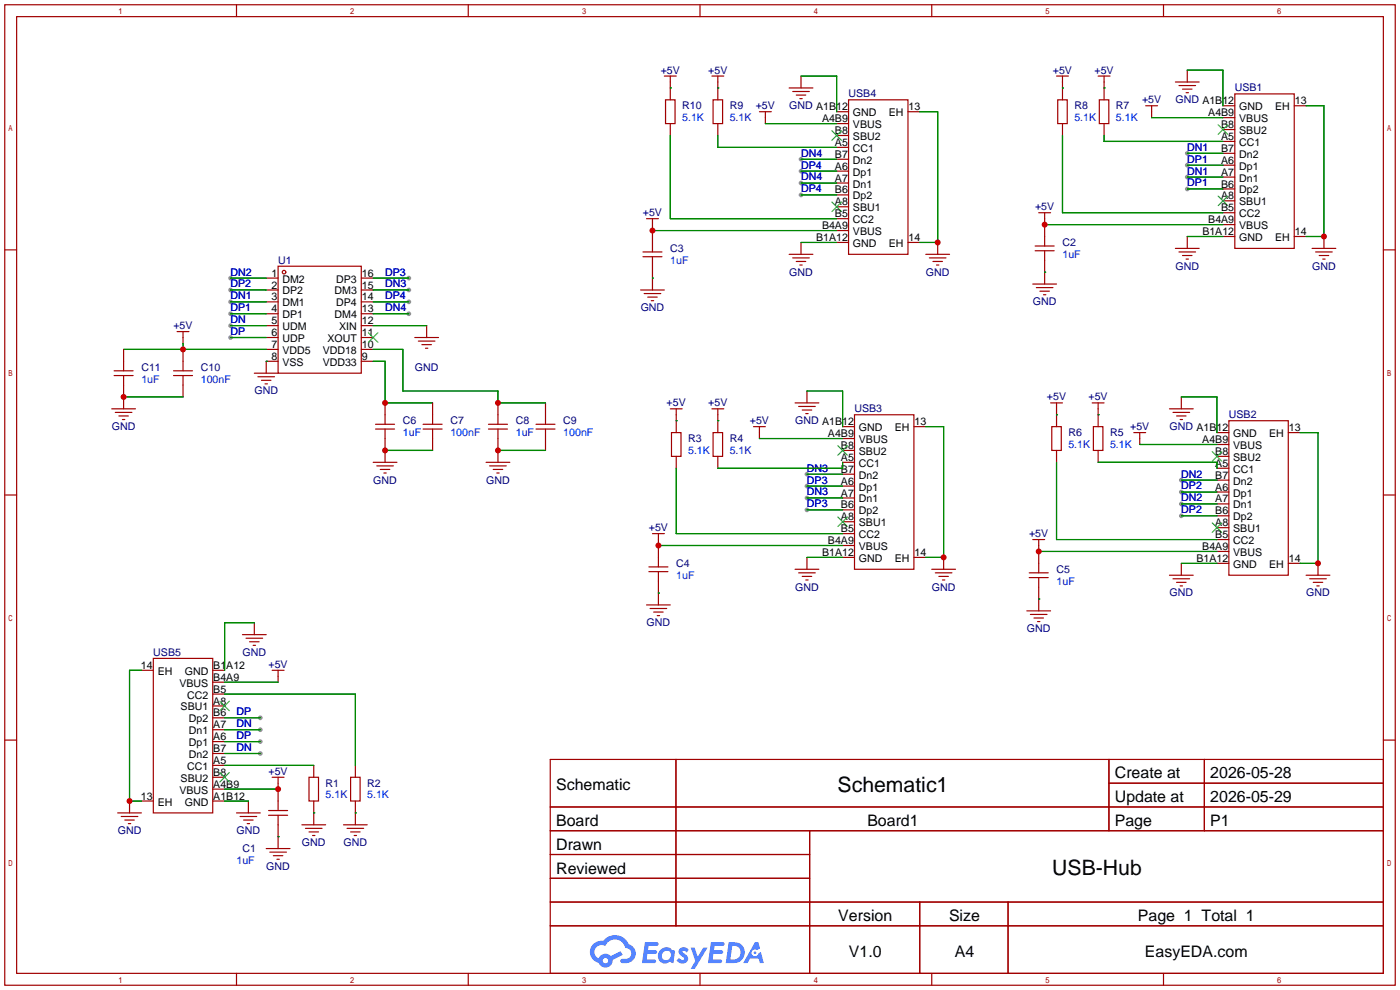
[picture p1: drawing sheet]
<svg xmlns="http://www.w3.org/2000/svg" width="299mm" height="212mm" viewBox="0 0 299 212" stroke-linecap="round" stroke-linejoin="round" font-family="sans-serif">
<g fill="#999">
<circle cx="55.6" cy="153.4" r=".51"/>
<circle cx="55.6" cy="158.5" r=".51"/>
<circle cx="55.6" cy="156" r=".51"/>
<circle cx="55.6" cy="161" r=".51"/>
<circle cx="49.3" cy="69.6" r=".51"/>
<circle cx="49.3" cy="72.1" r=".51"/>
<circle cx="49.3" cy="67.1" r=".51"/>
<circle cx="49.3" cy="64.5" r=".51"/>
<circle cx="49.3" cy="62" r=".51"/>
<circle cx="49.3" cy="59.4" r=".51"/>
<circle cx="87.4" cy="59.4" r=".51"/>
<circle cx="87.4" cy="62" r=".51"/>
<circle cx="87.4" cy="64.5" r=".51"/>
<circle cx="87.4" cy="67.1" r=".51"/>
<circle cx="171.2" cy="39.1" r=".51"/>
<circle cx="171.2" cy="36.6" r=".51"/>
<circle cx="171.2" cy="34" r=".51"/>
<circle cx="171.2" cy="41.7" r=".51"/>
<circle cx="172.5" cy="106.4" r=".51"/>
<circle cx="172.5" cy="101.3" r=".51"/>
<circle cx="172.5" cy="103.9" r=".51"/>
<circle cx="172.5" cy="109" r=".51"/>
<circle cx="252.5" cy="107.7" r=".51"/>
<circle cx="252.5" cy="102.6" r=".51"/>
<circle cx="252.5" cy="105.2" r=".51"/>
<circle cx="252.5" cy="110.2" r=".51"/>
<circle cx="253.7" cy="32.8" r=".51"/>
<circle cx="253.7" cy="37.8" r=".51"/>
<circle cx="253.7" cy="35.3" r=".51"/>
<circle cx="253.7" cy="40.4" r=".51"/>
</g>
<g fill="none" stroke="#a10000" stroke-width=".25">
<path d="M1 1h297.2v209.6h-297.2zM3.6 3.6h292.1v204.4h-292.1zM50.5 1v2.6M100.1 1v2.6M149.6 1v2.6M199.1 1v2.6M248.7 1v2.6M1 53.4h2.6M295.7 53.4h2.5M1 105.8h2.6M295.7 105.8h2.5M1 158.2h2.6"/>
<path d="M295.7 158.2h2.5M117.6 162.3h178.1v45.7h-178.1zM117.6 172.5h178.1M117.6 177.5h178.1M144.5 162.3v35.6M173 177.5v30.5M237 162.3v15.2M237 167.4h58.7M257.4 162.3v15.2M117.6 182.6h55.4M117.6 192.8h178.1M117.6 187.7h55.4"/>
<path d="M117.6 197.9h178.1M196.6 192.8v15.2M215.4 192.8v15.2M50.5 208v2.6M100.1 208v2.6M149.6 208v2.6M199.1 208v2.6M248.7 208v2.6"/>
</g>
<g fill="#5487ff">
<path d="M145.3 202.7a1.3 1.3 0 0 1 1.9 .3l-.4 .6a.54 .54 0 0 0-.9-.2l.1 .2a1.34 1.34 0 0 1 .9 1.8 1.47 1.47 0 0 1-2.3-.1l.5-.6 .8 .5a.31 .31 0 0 0 .4-.3 .31 .31 0 0 0-.3-.4 1.12 1.12 0 0 1-.7-1.8z"/>
<path d="M147.6 202.5h.9l.6 2 1.2-2h.9l-2.7 4.6h-.9l1-1.7z"/>
<path d="M137.8 201.4h1.7a1.31 1.31 0 0 1 1.2 .2 .4 .4 0 0 1-.3 .5l-1.8 .1-.1 .9h1.6a.4 .4 0 0 1 .4 .4 .4 .4 0 0 1-.5 .4h-1.6l-.2 1.2h1.4a.46 .46 0 0 1 .5 0 .46 .46 0 0 1 .1 .5l-.4 .2h-2.6z"/>
<path d="M151.9 201.4h1.7a1.32 1.32 0 0 1 1.2 .2 .39 .39 0 0 1-.3 .5l-1.8 .1-.1 .9h1.6a.4 .4 0 0 1 .4 .4 .4 .4 0 0 1-.4 .4h-1.7l-.2 1.2h1.4a.46 .46 0 0 1 .5 0 .46 .46 0 0 1 .1 .5l-.4 .2h-2.6z"/>
<path d="M161.3 201.4h.8l.3 1.3-.6 .4a.75 .75 0 0 0-1.1 .3 .75 .75 0 0 0 .5 1 .75 .75 0 0 0 .9-.7l.5-.2 .6 2.3h-.8l-.3-.9h-1.8l-.5 .9h-1z"/>
<path d="M155.7 201.4l-.6 4.4h1.5a2.27 2.27 0 0 0 2.6-2.2 2.27 2.27 0 0 0-2.7-2.2zM156.5 202.1a1.5 1.5 0 0 1 1.8 1.6 1.5 1.5 0 0 1-1.9 1.4h-.3z"/>
<path d="M141.2 203a1.6 1.6 0 0 0-.3 2.3 1.6 1.6 0 0 0 2.3 .2l.7 .3 .3-2.4-.1-.3-.5-.1a1.58 1.58 0 0 0-2.4 0zM141.8 203.5a.98 .98 0 0 1 1.6 .4 .98 .98 0 0 1-1.1 1.3 .94 .94 0 0 1-.9-.7 .94 .94 0 0 1 .4-1z"/>
<path d="M126.8 201.8a2.37 2.37 0 0 0 1.1 4 1.54 1.54 0 0 0 1.8 1 1.54 1.54 0 0 0 1.2-1.6l2.2-1.1-.5-.8-2 1a1.57 1.57 0 0 0-2.7 .5 1.5 1.5 0 0 1-.7-2.1 1.5 1.5 0 0 1 2.2-.5 2.23 2.23 0 0 1 2.3-1.4 2.23 2.23 0 0 1 2 1.8 1.16 1.16 0 0 1 1.2 1.1 1.16 1.16 0 0 1-1.1 1.2h-.7a.47 .47 0 0 0-.5 .4 .47 .47 0 0 0 .4 .5 2.17 2.17 0 0 0 2.5-.9 2.17 2.17 0 0 0-.3-2.7l-.8-.4a3.2 3.2 0 0 0-5.5-.7l-1.1 .1zM128.8 205.3a.6 .6 0 0 1 1.2 0 .6 .6 0 0 1-1.2 0z"/>
<circle cx="161.4" cy="203.6" r=".28"/>
</g>
<g fill="none" stroke="#a10000" stroke-width=".25">
<path d="M142 16.3h2.5M143.3 16.3v5M152.1 16.3h2.6M153.4 16.3v5M168.7 18.8h5M169.4 19.6h3.6M171.2 16.3v2.5M225.8 16.3h2.5M227.1 16.3v5M234.7 16.3h2.5M236 16.3v5M251.2 17.5h5.1"/>
<path d="M252 18.3h3.5M252.7 19.1h2.1M253.5 19.8h.5M253.7 15v2.5M142.2 21.3h2.1v5.1h-2.1zM143.3 26.4v2.6M152.4 21.3h2v5.1h-2zM153.4 26.4v2.6M162.3 23.9h2.5M163.6 23.9v2.5M170.2 20.3h2M170.9 21.1h.5"/>
<path d="M178.8 23.9h2.6M178.8 26.4h2.6M178.8 29h2.6M178.8 31.5h2.6M178.8 34h2.6M178.8 36.6h2.6M178.8 39.1h2.6M181.4 21.3h12.7v33.1h-12.7zM194.1 23.9h2.5M226.1 21.3h2v5.1h-2zM227.1 26.4v2.6M234.9 21.3h2.1v5.1h-2.1z"/>
<path d="M236 26.4v2.6M244.9 22.6h2.5M246.1 22.6v2.5M261.4 22.6h2.5M261.4 25.1h2.5M261.4 27.7h2.5M261.4 30.2h2.5M261.4 32.8h2.5M261.4 35.3h2.5M261.4 37.8h2.5M263.9 20.1h12.7v33h-12.7zM276.6 22.6h2.5"/>
<path d="M56.9 59.4h2.5M59.4 56.9h17.8v22.9h-17.8zM77.2 59.4h2.6M137.4 53.8h4.1M137.4 54.9h4.1M138.2 46.7h2.5M139.4 46.7v7.1M139.4 54.9v7.1M168.7 54.4h5M169.4 55.1h3.6M170.2 55.9h2M170.9 56.6h.5"/>
<path d="M171.2 51.8v2.6M178.8 41.7h2.6M178.8 44.2h2.6M178.8 46.7h2.6M178.8 49.3h2.6M178.8 51.8h2.6M194.1 51.8h2.5M197.9 54.4h5M198.6 55.1h3.6M199.4 55.9h2M200.2 56.6h.5M200.4 51.8v2.6"/>
<path d="M221.2 52.6h4.1M221.2 53.6h4.1M222 45.5h2.5M223.3 45.5v7.1M223.3 53.6v7.1M251.2 53.1h5.1M252 53.8h3.5M252.7 54.6h2.1M253.5 55.4h.5M253.7 50.5v2.6M261.4 40.4h2.5M261.4 42.9h2.5"/>
<path d="M261.4 45.5h2.5M261.4 48h2.5M261.4 50.5h2.5M276.6 50.5h2.5M280.4 53.1h5.1M281.2 53.8h3.5M281.9 54.6h2.1M282.7 55.4h.5M283 50.5v2.6M24.4 79.2h4M26.4 74.7v4.5M37.1 79.2h4"/>
<path d="M37.8 70.9h2.6M39.1 70.9v2.5M39.1 74.7v4.5M54.4 79.8h5M56.9 62h2.5M56.9 64.5h2.5M56.9 67.1h2.5M56.9 69.6h2.5M56.9 72.1h2.5M56.9 74.7h2.5M59.4 77.2h-2.5v2.6M77.2 62h2.6"/>
<path d="M77.2 64.5h2.6M77.2 67.1h2.6M77.2 69.6h2.6M77.2 72.1h2.6M77.2 74.7h2.6M77.2 77.2h2.6M88.6 72.1h5.1M89.4 72.9h3.6M90.2 73.7h2M90.9 74.4h.5M91.2 69.6v2.5M136.9 62h5.1"/>
<path d="M137.7 62.7h3.5M138.4 63.5h2.1M139.2 64.3h.5M220.7 60.7h5.1M221.5 61.5h3.5M222.2 62.2h2.1M223 63h.5M23.9 87.4h5.1M24.4 80.3h4M24.6 88.1h3.6M25.4 88.9h2M26.2 89.7h.5"/>
<path d="M26.4 80.3v7.1M37.1 80.3h4M39.1 80.3v4.5M55.1 80.5h3.6M55.9 81.3h2M56.6 82h.5M79.8 98.8h5M80.3 90.7h4M80.3 91.7h4M80.5 99.6h3.6M82.3 86.1v4.6M82.3 91.7v7.1"/>
<path d="M90.4 90.7h4.1M90.4 91.7h4.1M92.5 86.1v4.6M92.5 91.7v4.6M103.9 98.8h5.1M104.4 90.7h4.1M104.4 91.7h4.1M104.6 99.6h3.6M106.4 86.1v4.6M106.4 91.7v7.1M114.6 90.7h4M114.6 91.7h4"/>
<path d="M116.6 86.1v4.6M116.6 91.7v4.6M143.3 87.4h2.5M143.5 92.5h2v5h-2zM144.5 87.4v5.1M144.5 97.5v2.6M152.1 87.4h2.6M152.4 92.5h2v5h-2zM153.4 87.4v5.1M153.4 97.5v2.6M161 91.2h2.6M162.3 91.2v2.5"/>
<path d="M169.9 86.1h5.1M170.7 86.9h3.5M171.4 87.6h2.1M172.2 88.4h.5M172.5 83.6v2.5M180.1 91.2h2.5M180.1 93.7h2.5M180.1 96.3h2.5M180.1 98.8h2.5M182.6 88.6h12.7v33.1h-12.7zM195.3 91.2h2.6M224.5 86.1h2.6"/>
<path d="M224.8 91.2h2v5.1h-2zM225.8 86.1v5.1M225.8 96.3v2.5M233.4 86.1h2.6M233.7 91.2h2v5.1h-2zM234.7 86.1v5.1M234.7 96.3v2.5M242.3 92.5h2.6M243.6 92.5v2.5M249.9 87.4h5.1M250.7 88.1h3.6M251.5 88.9h2"/>
<path d="M252.2 89.7h.5M252.5 84.8v2.6M260.1 92.5h2.5M260.1 95h2.5M260.1 97.5h2.5M262.6 89.9h12.7v33h-12.7zM275.3 92.5h2.6M81.3 100.3h2M82 101.1h.5M105.4 100.3h2M106.2 101.1h.5M139.4 114h2.6"/>
<path d="M140.7 114v7.2M172.5 119.1v2.6M180.1 101.3h2.5M180.1 103.9h2.5M180.1 106.4h2.5M180.1 109h2.5M180.1 111.5h2.5M180.1 114h2.5M180.1 116.6h2.5M180.1 119.1h2.5M195.3 119.1h2.6M201.7 119.1v2.6"/>
<path d="M220.7 115.3h2.6M222 115.3v7.1M260.1 100.1h2.5M260.1 102.6h2.5M260.1 105.2h2.5M260.1 107.7h2.5M260.1 110.2h2.5M260.1 112.8h2.5M260.1 115.3h2.5M260.1 117.9h2.5M51.8 135.6h5.1M52.6 136.4h3.5"/>
<path d="M53.3 137.2h2.1M54.1 137.9h.5M54.4 133.1v2.5M138.2 129.3h5.1M138.7 121.2h4M138.7 122.2h4M138.9 130h3.6M139.7 130.8h2M140.5 131.6h.5M140.7 122.2v7.1M169.9 121.7h5.1M170.7 122.4h3.5"/>
<path d="M171.4 123.2h2.1M172.2 124h.5M199.1 121.7h5.1M199.9 122.4h3.6M200.7 123.2h2M201.4 124h.5M219.5 130.6h5M220 122.4h4M220 123.4h4M220.2 131.3h3.6M221 132.1h2M221.7 132.8h.5"/>
<path d="M222 123.4v7.2M249.9 122.9h5.1M250.7 123.7h3.6M251.5 124.5h2M252.2 125.2h.5M252.5 120.4v2.5M260.1 120.4h2.5M275.3 120.4h2.6M279.1 122.9h5.1M279.9 123.7h3.6M280.7 124.5h2M281.4 125.2h.5"/>
<path d="M281.7 120.4v2.5M30.2 143.3h2.6M32.8 140.7h12.7v33h-12.7zM45.5 158.5h2.5M45.5 156h2.5M45.5 153.4h2.5M45.5 150.9h2.5M45.5 148.3h2.5M45.5 145.8h2.5M45.5 143.3h2.5M58.2 143.3h2.5M59.4 143.3v2.5"/>
<path d="M25.1 173.7h5.1M25.9 174.5h3.6M26.7 175.3h2M27.4 176h.5M27.7 171.2v2.5M30.2 171.2h2.6M45.5 171.2h2.5M45.5 168.7h2.5M45.5 166.1h2.5M45.5 163.6h2.5M45.5 161h2.5M50.5 173.7h5.1"/>
<path d="M51.3 174.5h3.6M52.1 175.3h2M52.8 176h.5M53.1 171.2v2.5M57.4 173.2h4.1M57.4 174.2h4.1M58.2 166.1h2.5M59.4 166.1v7.1M59.4 174.2v7.2M64.5 176.3h5.1M65.3 177h3.5M66 166.1h2.1v5.1h-2.1z"/>
<path d="M66 177.8h2.1M66.8 178.6h.5M67.1 163.6v2.5M67.1 171.2v5.1M73.4 176.3h5.1M74.2 177h3.5M74.9 166.1h2.1v5.1h-2.1zM74.9 177.8h2.1M75.7 178.6h.5M75.9 163.6v2.5M75.9 171.2v5.1M56.9 181.4h5.1"/>
<path d="M57.7 182.1h3.5M58.4 182.9h2.1M59.2 183.6h.5"/>
<circle cx="60.7" cy="58.2" r=".38"/>
</g>
<g fill="none" stroke="#3c3" stroke-width=".25">
<path d="M177.8 27.9l2 2.1M179.8 27.9l-2 2.1M260.3 26.7l2.1 2M262.4 26.7l-2.1 2M177.8 43.2l2 2M179.8 43.2l-2 2M260.3 41.9l2.1 2M262.4 41.9l-2.1 2M78.7 71.1l2.1 2.1M80.8 71.1l-2.1 2.1M179.1 95.2l2 2.1M181.1 95.2l-2 2.1"/>
<path d="M259.1 96.5l2 2.1M261.1 96.5l-2 2.1M179.1 110.5l2 2M181.1 110.5l-2 2M259.1 111.8l2 2M261.1 111.8l-2 2M47 149.9l2 2M49 149.9l-2 2M47 165.1l2 2M49 165.1l-2 2"/>
</g>
<g fill="none" stroke="#008700" stroke-width=".25">
<path d="M143.3 18.8h.1M153.4 18.8h.1M171.2 16.3h7.6v7.6M227.1 18.8h.1M236 18.8h.1M253.7 15h7.7v7.6M143.3 29v17.7h35.5M153.4 29v2.5h25.4M163.6 26.4h15.2M171.2 39.1h7.6M171.2 36.6h7.6M171.2 34h7.6"/>
<path d="M196.6 23.9h3.8v27.9h-3.8M227.1 29v16.5h34.3M236 29v1.2h25.4M246.1 25.1h15.3M253.7 32.8h7.7M253.7 37.8h7.7M253.7 35.3h7.7M279.1 22.6h3.9v27.9h-3.9M49.3 59.4h7.6M79.8 59.4h7.6M139.4 59.4h.1M139.4 49.3h39.4"/>
<path d="M171.2 41.7h7.6M171.2 51.8h7.6M223.3 58.2h.1M223.3 48h38.1M253.7 40.4h7.7M253.7 50.5h7.7M26.4 74.7h30.5M39.1 73.4v1.3M49.3 69.6h7.6M49.3 72.1h7.6M49.3 67.1h7.6M49.3 64.5h7.6"/>
<path d="M49.3 62h7.6M56.9 77.2h.1M79.8 69.6h11.4M79.8 67.1h7.6M79.8 64.5h7.6M79.8 62h7.6M79.8 74.7h6.3v8.9h20.3v2.5h10.2M79.8 77.2h2.5v8.9h10.2M26.4 84.8h12.7M82.3 96.3h10.2M106.4 96.3h10.2M144.5 89.9h.1"/>
<path d="M153.4 89.9h.1M162.3 93.7h17.8M172.5 83.6h7.6v7.6M180.1 98.8v1.3h-26.7M197.9 91.2h3.8v27.9h-3.8M225.8 88.6h.1M225.8 98.8v16.5h34.3M234.7 88.6h.1M234.7 98.8h25.4v1.3M243.6 95h16.5M252.5 84.8h7.6v7.7M277.9 92.5h3.8v27.9h-3.8"/>
<path d="M140.7 116.6h39.4M144.5 100.1v13.9h35.6M172.5 106.4h7.6M172.5 101.3h7.6M172.5 103.9h7.6M172.5 109h7.6M172.5 119.1h7.6M222 117.9h38.1M252.5 107.7h7.6M252.5 102.6h7.6M252.5 105.2h7.6M252.5 110.2h7.6"/>
<path d="M54.4 133.1h-6.4v10.2M140.7 126.7h.1M222 128h.1M252.5 120.4h7.6M30.2 143.3h-2.5v27.9h2.5M48 145.8h11.4M48 148.3h27.9v15.3M48 153.4h7.6M48 158.5h7.6M48 156h7.6M48 168.7h11.4M48 171.2h5.1"/>
<path d="M48 163.6h19.1M48 161h7.6M59.4 178.8h.1M67.1 173.7h.1M75.9 173.7h.1"/>
</g>
<g fill="#c00">
<circle cx="59.4" cy="168.7" r=".63"/>
<circle cx="27.7" cy="171.2" r=".63"/>
<circle cx="200.4" cy="51.8" r=".63"/>
<circle cx="283" cy="50.5" r=".63"/>
<circle cx="201.7" cy="119.1" r=".63"/>
<circle cx="281.7" cy="120.4" r=".63"/>
<circle cx="139.4" cy="49.3" r=".63"/>
<circle cx="223.3" cy="48" r=".63"/>
<circle cx="140.7" cy="116.6" r=".63"/>
<circle cx="222" cy="117.9" r=".63"/>
<circle cx="82.3" cy="86.1" r=".63"/>
<circle cx="82.3" cy="96.3" r=".63"/>
<circle cx="106.4" cy="96.3" r=".63"/>
<circle cx="106.4" cy="86.1" r=".63"/>
<circle cx="39.1" cy="74.7" r=".63"/>
<circle cx="26.4" cy="84.8" r=".63"/>
</g>
<g font-size="4.5">
<text x="179" y="169.2">Schematic1</text>
<text x="224.9" y="187">USB-Hub</text>
</g>
<g font-size="3.4">
<text x="238.3" y="166.4">Create at</text>
<text x="258.7" y="166.4">2026-05-28</text>
<text x="118.9" y="168.9">Schematic</text>
<text x="238.3" y="171.4">Update at</text>
<text x="258.7" y="171.4">2026-05-29</text>
<text x="118.9" y="176.5">Board</text>
<text x="185.4" y="176.5">Board1</text>
<text x="238.3" y="176.5">Page</text>
<text x="258.7" y="176.5">P1</text>
<text x="118.9" y="181.6">Drawn</text>
<text x="118.9" y="186.7">Reviewed</text>
<text x="179.2" y="196.8">Version</text>
<text x="202.8" y="196.8">Size</text>
<text x="243.2" y="196.8">Page 1 Total 1</text>
<text x="181.4" y="204.5">V1.0</text>
<text x="204.1" y="204.5">A4</text>
<text x="244.7" y="204.5">EasyEDA.com</text>
</g>
<g font-size="2.3" fill="#000080">
<text x="141.2" y="15.7">+5V</text>
<text x="151.4" y="15.7">+5V</text>
<text x="225" y="15.7">+5V</text>
<text x="233.9" y="15.7">+5V</text>
<text x="145.8" y="23.3">R10</text>
<text x="156" y="23.3">R9</text>
<text x="161.5" y="23.3">+5V</text>
<text x="168.7" y="23.3">GND A1B12</text>
<text x="181.4" y="20.8">USB4</text>
<text x="229.6" y="23.3">R8</text>
<text x="238.5" y="23.3">R7</text>
<text x="244.1" y="22.1">+5V</text>
<text x="251.2" y="22.1">GND A1B12</text>
<text x="263.9" y="19.5">USB1</text>
<text x="137.4" y="46.2">+5V</text>
<text x="221.2" y="44.9">+5V</text>
<text x="143.3" y="53.8">C3</text>
<text x="227.1" y="52.5">C2</text>
<text x="59.4" y="56.4">U1</text>
<text x="168.7" y="58.9">GND</text>
<text x="197.9" y="58.9">GND</text>
<text x="251.2" y="57.6">GND</text>
<text x="280.4" y="57.6">GND</text>
<text x="220.7" y="65.2">GND</text>
<text x="37.1" y="70.3">+5V</text>
<text x="136.9" y="66.5">GND</text>
<text x="30.2" y="79.2">C11</text>
<text x="42.9" y="79.2">C10</text>
<text x="88.7" y="79.2">GND</text>
<text x="54.4" y="84.3">GND</text>
<text x="142.5" y="86.8">+5V</text>
<text x="151.4" y="86.8">+5V</text>
<text x="182.6" y="88.1">USB3</text>
<text x="223.8" y="85.6">+5V</text>
<text x="232.6" y="85.6">+5V</text>
<text x="262.6" y="89.4">USB2</text>
<text x="23.9" y="91.9">GND</text>
<text x="86.1" y="90.6">C6</text>
<text x="96.3" y="90.6">C7</text>
<text x="110.2" y="90.6">C8</text>
<text x="120.4" y="90.6">C9</text>
<text x="147.1" y="94.5">R3</text>
<text x="156" y="94.5">R4</text>
<text x="160.3" y="90.6">+5V</text>
<text x="169.9" y="90.6">GND A1B12</text>
<text x="228.3" y="93.2">R6</text>
<text x="237.2" y="93.2">R5</text>
<text x="241.5" y="91.9">+5V</text>
<text x="250" y="91.9">GND A1B12</text>
<text x="79.8" y="103.3">GND</text>
<text x="103.9" y="103.3">GND</text>
<text x="138.7" y="113.5">+5V</text>
<text x="219.9" y="114.8">+5V</text>
<text x="144.5" y="121.1">C4</text>
<text x="225.8" y="122.4">C5</text>
<text x="169.9" y="126.2">GND</text>
<text x="199.2" y="126.2">GND</text>
<text x="250" y="127.5">GND</text>
<text x="279.2" y="127.5">GND</text>
<text x="138.2" y="133.8">GND</text>
<text x="219.5" y="135.1">GND</text>
<text x="32.8" y="140.2">USB5</text>
<text x="51.8" y="140.2">GND</text>
<text x="57.4" y="142.7">+5V</text>
<text x="57.4" y="165.6">+5V</text>
<text x="69.6" y="168.1">R1</text>
<text x="78.5" y="168.1">R2</text>
<text x="25.2" y="178.3">GND</text>
<text x="50.6" y="178.3">GND</text>
<text x="51.8" y="182.1">C1</text>
<text x="56.9" y="185.9">GND</text>
<text x="64.5" y="180.8">GND</text>
<text x="73.4" y="180.8">GND</text>
</g>
<g font-size="2.3">
<text x="194.2" y="23.6">13</text>
<text x="264.8" y="23.6">GND</text>
<text x="272.5" y="23.6">EH</text>
<text x="276.7" y="22.3">13</text>
<text x="175.7" y="26.1">A4B9</text>
<text x="178.5" y="28.6">B8</text>
<text x="182.3" y="24.8">GND</text>
<text x="182.3" y="27.4">VBUS</text>
<text x="182.3" y="29.9">SBU2</text>
<text x="190" y="24.8">EH</text>
<text x="258.2" y="24.8">A4B9</text>
<text x="261" y="27.4">B8</text>
<text x="261" y="29.9">A5</text>
<text x="264.8" y="26.1">VBUS</text>
<text x="264.8" y="28.6">SBU2</text>
<text x="178.5" y="31.2">A5</text>
<text x="178.5" y="33.7">B7</text>
<text x="182.3" y="32.5">CC1</text>
<text x="182.3" y="35">Dn2</text>
<text x="261" y="32.5">B7</text>
<text x="261" y="35">A6</text>
<text x="264.8" y="31.2">CC1</text>
<text x="264.8" y="33.7">Dn2</text>
<text x="178.5" y="36.3">A6</text>
<text x="178.5" y="38.8">A7</text>
<text x="178.5" y="41.3">B6</text>
<text x="182.3" y="37.5">Dp1</text>
<text x="182.3" y="40.1">Dn1</text>
<text x="261" y="37.5">A7</text>
<text x="261" y="40.1">B6</text>
<text x="264.8" y="36.3">Dp1</text>
<text x="264.8" y="38.8">Dn1</text>
<text x="264.8" y="41.3">Dp2</text>
<text x="178.5" y="43.9">A8</text>
<text x="178.5" y="46.4">B5</text>
<text x="182.3" y="42.6">Dp2</text>
<text x="182.3" y="45.2">SBU1</text>
<text x="182.3" y="47.7">CC2</text>
<text x="258.2" y="47.7">B4A9</text>
<text x="261" y="42.6">A8</text>
<text x="261" y="45.2">B5</text>
<text x="264.8" y="43.9">SBU1</text>
<text x="264.8" y="46.4">CC2</text>
<text x="174.4" y="51.5">B1A12</text>
<text x="175.7" y="49">B4A9</text>
<text x="182.3" y="50.2">VBUS</text>
<text x="182.3" y="52.8">GND</text>
<text x="190" y="52.8">EH</text>
<text x="194.2" y="51.5">14</text>
<text x="257" y="50.2">B1A12</text>
<text x="264.8" y="49">VBUS</text>
<text x="264.8" y="51.5">GND</text>
<text x="272.5" y="51.5">EH</text>
<text x="276.7" y="50.2">14</text>
<text x="58" y="59.1">1</text>
<text x="77.3" y="59.1">16</text>
<text x="58" y="61.7">2</text>
<text x="58" y="64.2">3</text>
<text x="60.4" y="60.4">DM2</text>
<text x="60.4" y="62.9">DP2</text>
<text x="60.4" y="65.5">DM1</text>
<text x="71.5" y="62.9">DM3</text>
<text x="71.9" y="65.5">DP4</text>
<text x="71.9" y="60.4">DP3</text>
<text x="77.3" y="64.2">14</text>
<text x="77.3" y="61.7">15</text>
<text x="58" y="66.7">4</text>
<text x="58" y="69.3">5</text>
<text x="58" y="71.8">6</text>
<text x="60.4" y="68">DP1</text>
<text x="60.4" y="70.6">UDM</text>
<text x="71.5" y="68">DM4</text>
<text x="72.5" y="70.6">XIN</text>
<text x="77.3" y="71.8">11</text>
<text x="77.3" y="69.3">12</text>
<text x="77.3" y="66.7">13</text>
<text x="58" y="74.4">7</text>
<text x="58" y="76.9">8</text>
<text x="60.4" y="73.1">UDP</text>
<text x="60.4" y="75.6">VDD5</text>
<text x="69" y="75.6">VDD18</text>
<text x="70" y="73.1">XOUT</text>
<text x="77.3" y="76.9">9</text>
<text x="77.3" y="74.4">10</text>
<text x="60.4" y="78.2">VSS</text>
<text x="69" y="78.2">VDD33</text>
<text x="177" y="93.4">A4B9</text>
<text x="179.7" y="96">B8</text>
<text x="183.6" y="92.1">GND</text>
<text x="183.6" y="94.7">VBUS</text>
<text x="191.2" y="92.1">EH</text>
<text x="195.5" y="90.9">13</text>
<text x="257" y="94.7">A4B9</text>
<text x="263.6" y="93.4">GND</text>
<text x="263.6" y="96">VBUS</text>
<text x="271.2" y="93.4">EH</text>
<text x="275.5" y="92.1">13</text>
<text x="179.7" y="98.5">A5</text>
<text x="179.7" y="101">B7</text>
<text x="183.6" y="97.2">SBU2</text>
<text x="183.6" y="99.8">CC1</text>
<text x="259.7" y="97.2">B8</text>
<text x="259.7" y="99.8">A5</text>
<text x="263.6" y="98.5">SBU2</text>
<text x="263.6" y="101">CC1</text>
<text x="179.7" y="103.6">A6</text>
<text x="179.7" y="106.1">A7</text>
<text x="183.6" y="102.3">Dn2</text>
<text x="183.6" y="104.8">Dp1</text>
<text x="183.6" y="107.4">Dn1</text>
<text x="259.7" y="102.3">B7</text>
<text x="259.7" y="104.8">A6</text>
<text x="259.7" y="107.4">A7</text>
<text x="263.6" y="103.6">Dn2</text>
<text x="263.6" y="106.1">Dp1</text>
<text x="179.7" y="108.7">B6</text>
<text x="179.7" y="111.2">A8</text>
<text x="179.7" y="113.7">B5</text>
<text x="183.6" y="109.9">Dp2</text>
<text x="183.6" y="112.5">SBU1</text>
<text x="259.7" y="109.9">B6</text>
<text x="259.7" y="112.5">A8</text>
<text x="263.6" y="108.7">Dn1</text>
<text x="263.6" y="111.2">Dp2</text>
<text x="263.6" y="113.7">SBU1</text>
<text x="175.7" y="118.8">B1A12</text>
<text x="177" y="116.3">B4A9</text>
<text x="183.6" y="115">CC2</text>
<text x="183.6" y="117.5">VBUS</text>
<text x="195.5" y="118.8">14</text>
<text x="257" y="117.5">B4A9</text>
<text x="259.7" y="115">B5</text>
<text x="263.6" y="116.3">CC2</text>
<text x="263.6" y="118.8">VBUS</text>
<text x="183.6" y="120.1">GND</text>
<text x="191.2" y="120.1">EH</text>
<text x="255.7" y="120.1">B1A12</text>
<text x="263.6" y="121.4">GND</text>
<text x="271.2" y="121.4">EH</text>
<text x="275.5" y="120.1">14</text>
<text x="30.1" y="142.9">14</text>
<text x="45.6" y="142.9">B1A12</text>
<text x="33.7" y="144.2">EH</text>
<text x="38.4" y="146.8">VBUS</text>
<text x="39.5" y="144.2">GND</text>
<text x="40" y="149.3">CC2</text>
<text x="45.6" y="148">B5</text>
<text x="45.6" y="145.5">B4A9</text>
<text x="38.6" y="151.8">SBU1</text>
<text x="40.4" y="154.4">Dp2</text>
<text x="45.6" y="155.6">A7</text>
<text x="45.6" y="153.1">B6</text>
<text x="45.6" y="150.6">A8</text>
<text x="40.4" y="162">Dn2</text>
<text x="40.4" y="159.5">Dp1</text>
<text x="40.4" y="156.9">Dn1</text>
<text x="45.6" y="160.7">B7</text>
<text x="45.6" y="158.2">A6</text>
<text x="38.6" y="167.1">SBU2</text>
<text x="40" y="164.5">CC1</text>
<text x="45.6" y="165.8">B8</text>
<text x="45.6" y="163.3">A5</text>
<text x="30.1" y="170.9">13</text>
<text x="33.7" y="172.2">EH</text>
<text x="38.4" y="169.6">VBUS</text>
<text x="39.5" y="172.2">GND</text>
<text x="45.6" y="170.9">A1B12</text>
<text x="45.6" y="168.3">A4B9</text>
</g>
<g font-size="2.3" fill="#00f">
<text x="145.8" y="25.9">5.1K</text>
<text x="156" y="25.9">5.1K</text>
<text x="229.6" y="25.9">5.1K</text>
<text x="238.5" y="25.9">5.1K</text>
<text x="171.2" y="33.5">DN4</text>
<text x="253.7" y="32.2">DN1</text>
<text x="253.7" y="34.8">DP1</text>
<text x="171.2" y="38.6">DN4</text>
<text x="171.2" y="36">DP4</text>
<text x="171.2" y="41.1">DP4</text>
<text x="253.7" y="37.3">DN1</text>
<text x="253.7" y="39.8">DP1</text>
<text x="49.3" y="58.9">DN2</text>
<text x="82.3" y="58.9">DP3</text>
<text x="143.3" y="56.4">1uF</text>
<text x="227.1" y="55.1">1uF</text>
<text x="49.3" y="64">DN1</text>
<text x="49.3" y="61.4">DP2</text>
<text x="82.3" y="61.4">DN3</text>
<text x="82.3" y="64">DP4</text>
<text x="49.3" y="69.1">DN</text>
<text x="49.3" y="71.6">DP</text>
<text x="49.3" y="66.5">DP1</text>
<text x="82.3" y="66.5">DN4</text>
<text x="30.2" y="81.8">1uF</text>
<text x="42.9" y="81.8">100nF</text>
<text x="86.1" y="93.2">1uF</text>
<text x="96.3" y="93.2">100nF</text>
<text x="110.2" y="93.2">1uF</text>
<text x="120.4" y="93.2">100nF</text>
<text x="228.3" y="95.7">5.1K</text>
<text x="237.2" y="95.7">5.1K</text>
<text x="147.1" y="97">5.1K</text>
<text x="156" y="97">5.1K</text>
<text x="172.5" y="100.8">DN3</text>
<text x="172.5" y="105.9">DN3</text>
<text x="172.5" y="103.3">DP3</text>
<text x="252.5" y="107.2">DN2</text>
<text x="252.5" y="102.1">DN2</text>
<text x="252.5" y="104.6">DP2</text>
<text x="172.5" y="108.4">DP3</text>
<text x="252.5" y="109.7">DP2</text>
<text x="144.5" y="123.7">1uF</text>
<text x="225.8" y="124.9">1uF</text>
<text x="50.5" y="152.9">DP</text>
<text x="50.5" y="155.4">DN</text>
<text x="50.5" y="158">DP</text>
<text x="50.5" y="160.5">DN</text>
<text x="69.6" y="170.7">5.1K</text>
<text x="78.5" y="170.7">5.1K</text>
<text x="50.5" y="184.6">1uF</text>
</g>
</svg>
